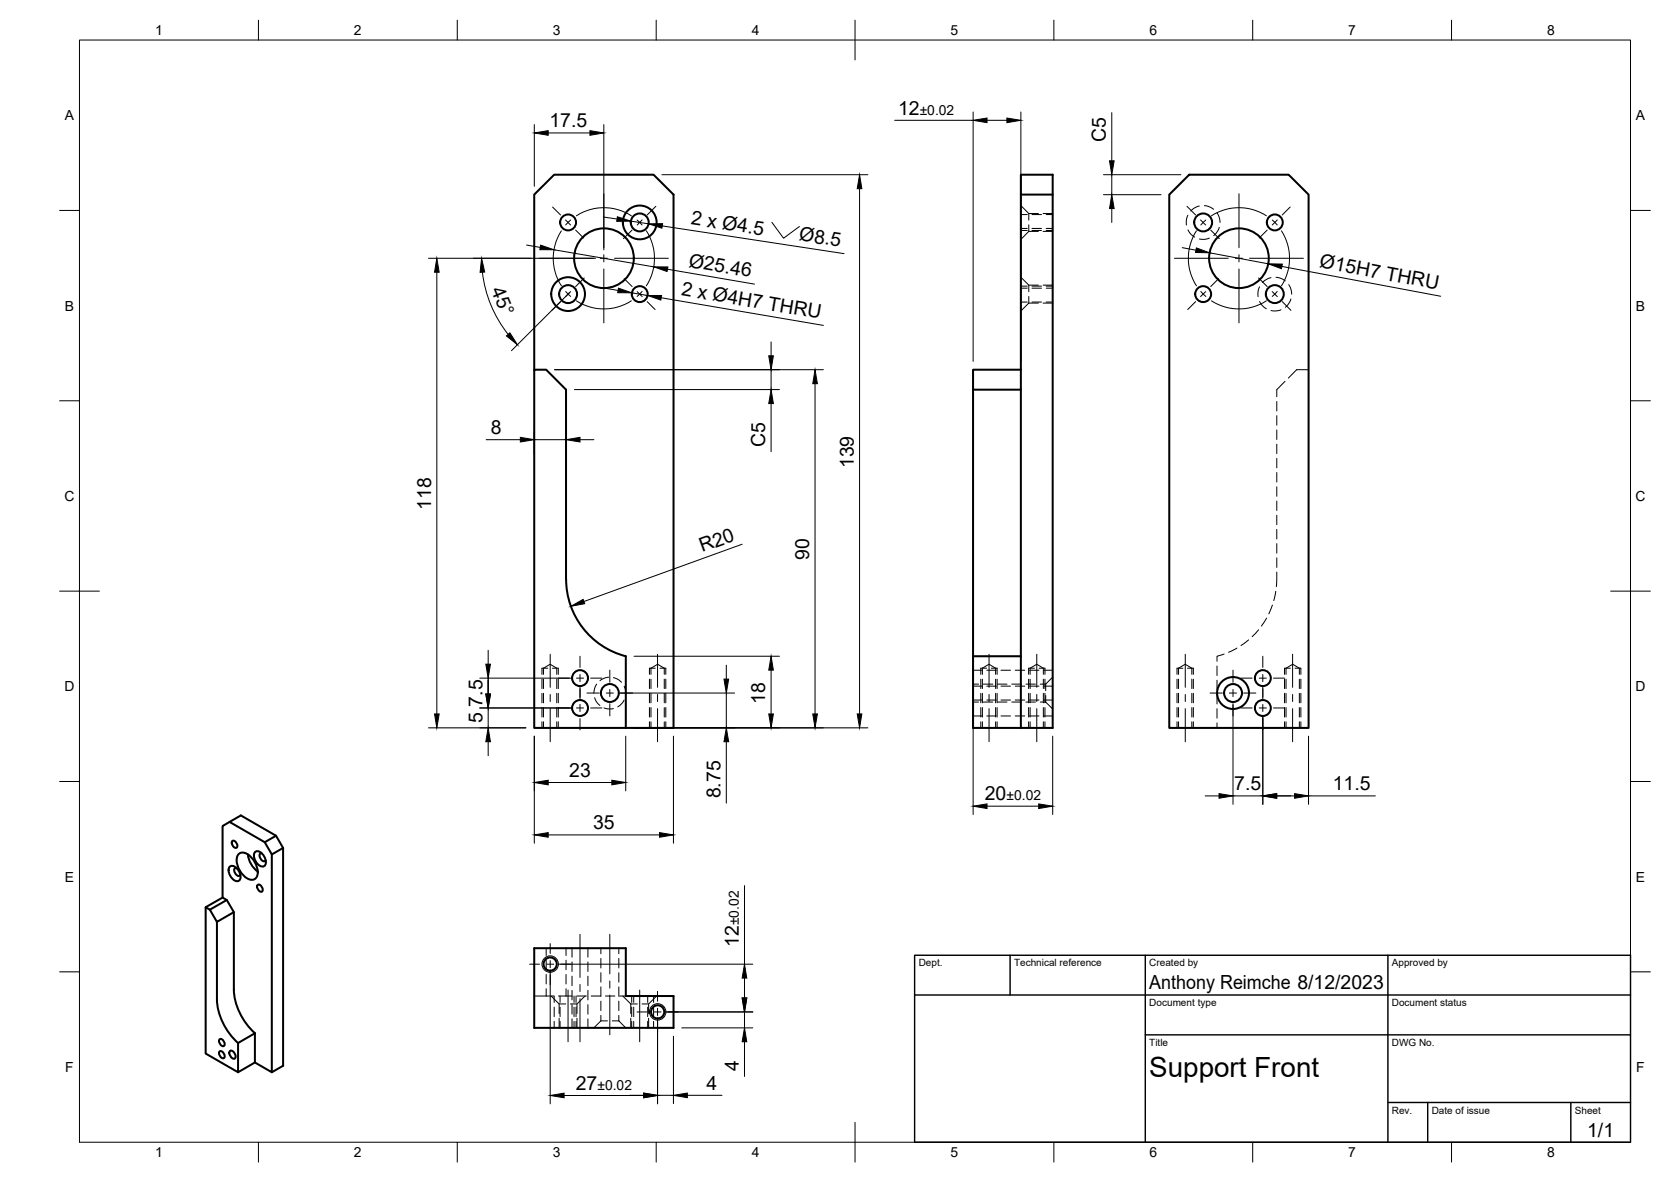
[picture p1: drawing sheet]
<svg xmlns="http://www.w3.org/2000/svg" width="420mm" height="297mm" viewBox="0 0 420 297" stroke-linecap="round" stroke-linejoin="round" font-family="sans-serif">
<!-- layer: Hidden -->
<g fill="none" stroke="#000" stroke-width=".25">
<path d="M256.7 51.7l2 2h2.4M256.7 53.9h1.6M256.7 57.9h1.6M256.7 57.4h1.6M258.7 53.7v1.6M258.7 56.5v1.7M258.7 58.2l-2 2M258.7 58.2h2.4M259.5 53.9h2.4M259.5 57.9h2.4M259.5 57.4h2.4M262.3 53.7h2.4"/>
<path d="M262.3 58.2h2.4M263.1 53.9h1.6M263.1 57.9h1.6M263.1 57.4h1.6M298.7 54.1l-.4 .9v1.5M298.7 57.8l.7 1.1 1 .7M301.6 51.8l-1.2 .4-1 .8M302.8 51.7l1 .2 1.4 .7M304.1 59.8l-1.4 .4-1.1-.1M306 53.5l.6 1.2 .2 1.2M306.6 57.1l-.5 1.1-.9 1M256.7 69.7l2 2h2.4"/>
<path d="M256.7 71.9h1.6M256.7 75.9h1.6M256.7 72.4h1.6M258.7 71.7v1.6M258.7 74.5v1.7M258.7 76.2l-2 2M258.7 76.2h2.4M259.5 71.9h2.4M259.5 75.9h2.4M259.5 72.4h2.4M262.3 71.7h2.4M262.3 76.2h2.4"/>
<path d="M263.1 71.9h1.6M263.1 75.9h1.6M263.1 72.4h1.6M316.7 72.1l-.3 .9-.1 1.6M316.7 75.8l.8 1.1 .9 .7M319.6 69.8l-1.2 .4-1 .8M320.8 69.7l1.6 .4 .8 .5M322.1 77.9l-1.4 .3-1.1-.2M324 71.5l.6 1.2 .2 1.2M324.6 75.1l-.5 1.1-.9 1M323.1 95.8l-2.1 2.1v1.8M329 92.9h-3l-2 2.1"/>
<path d="M321 100.9v2.4M321 104.5v2.4M321 108v2.4M321 111.6v2.4M321 115.2v2.4M321 118.8v2.3M321 122.3v2.4M321 125.9v2.4M321 129.5v2.4M321 133v2.4M321 136.6v2.4M316.5 158.3l-1.7 1.7"/>
<path d="M318.5 155.3l-1.3 2M319.9 152.1l-.9 2.2M320.8 148.6l-.5 2.3M321 143.8l-.1 3.6M321 140.2v2.4M136.3 167.9h1.4M136.7 169.5v-1.6l1.6-1 1.7 1v1.6M136.7 170.7v2.3M136.7 174.2v2.4M136.7 177.8v2.4M138.9 167.9h1.5M140 170.7v2.3"/>
<path d="M140 174.2v2.4M140 177.8v2.4M149.5 175.3l.5 1 .8 1M150 171.9l-.5 1.1-.2 1.2M151.9 177.9l.9 .2h1.4M153.1 170.2l-.9 .1-1.3 .8M154.2 170.3l1.3 .5 .8 .7M156.9 175.9l-.5 .9-1.1 .8M157 172.5l.3 1.1v1.2M163.3 167.9h1.5M163.7 169.5v-1.6l1.7-1 1.6 1v1.6M163.7 170.7v2.3"/>
<path d="M163.7 174.2v2.4M163.7 177.8v2.4M165.9 167.9h1.5M167 170.7v2.3M167 174.2v2.4M167 177.8v2.4M244.7 171.9h1.4M244.7 176.4h1.4M244.7 175.9h2.2M244.7 179.9h2.2M244.7 168.4h2.2M244.7 172.4h2.2"/>
<path d="M246.6 167.9h1.5M247 169.5v-1.6l1.7-1 1.6 1v1.6M247 170.7v2.3M247 174.2v2.4M247 177.8v2.4M247.2 171.9h2.4M247.2 176.4h2.4M248.1 175.9h2.4M248.1 179.9h2.4M248.1 168.4h2.4M248.1 172.4h2.4M249.3 167.9h1.4"/>
<path d="M250.3 170.7v2.3M250.3 174.2v2.4M250.3 177.8v2.4M250.8 171.9h2.4M250.8 176.4h2.4M251.7 175.9h2.4M251.7 179.9h2.4M251.7 168.4h2.4M251.7 172.4h2.4M254.4 171.9h2.4M254.4 176.4h2.4M255.3 175.9h2.4"/>
<path d="M255.3 179.9h2.4M255.3 168.4h2.4M255.3 172.4h2.4M258 171.9h2.3M258 176.4h2.3M258.6 167.9h1.5M258.8 175.9h2.4M258.8 179.9h2.4M258.8 168.4h2.4M258.8 172.4h2.4M259 169.5v-1.6l1.7-1 1.6 1v1.6M259 170.7v2.3"/>
<path d="M259 174.2v2.4M259 177.8v2.4M261.3 167.9h1.4M261.6 171.9h1.3M261.6 176.4h1.3M262.3 170.7v2.3M262.3 174.2v2.4M262.3 177.8v2.4M262.4 175.9h2.3M262.4 179.9h2.3M262.4 168.4h2.3M262.4 172.4h2.3"/>
<path d="M262.9 174.8v1.6M262.9 171.9v1.7M262.9 176.4l1.8 1.8M264.7 170.2l-1.8 1.7M296 167.9h1.4M296.3 169.5v-1.6l1.7-1 1.7 1v1.6M296.3 170.7v2.3M296.3 174.2v2.4M296.3 177.8v2.4M298.6 167.9h1.5M299.7 170.7v2.3M299.7 174.2v2.4"/>
<path d="M299.7 177.8v2.4M306 167.4v2.4M306 170.9v2.4M306 174.5v2.4M306 178.1v2.4M307.8 164.4l-1.8 .5v1.3M311 162.9l-2.1 1M313.9 160.8l-1.9 1.4M323 167.9h1.4M323.4 169.5v-1.6l1.6-1 1.7 1v1.6M323.4 170.7v2.3M323.4 174.2v2.4"/>
<path d="M323.4 177.8v2.4M325.6 167.9h1.5M326.7 170.7v2.3M326.7 174.2v2.4M326.7 177.8v2.4M136.7 181.4v1.5M140 181.4v1.5M163.7 181.4v1.5M167 181.4v1.5M247 181.4v1.5M250.3 181.4v1.5M259 181.4v1.5"/>
<path d="M262.3 181.4v1.5M296.3 181.4v1.5M299.7 181.4v1.5M306 181.7v1.2M323.4 181.4v1.5M326.7 181.4v1.5M137.3 238.3v1.8M142.3 238.3v1.8M143.8 238.3v2.2M147.8 238.3v2.2M151.1 238.3v1.4M155.6 238.3v1.4"/>
<path d="M134.3 250.3h4.9M137.3 241.3v2.4M137.3 244.9v2.4M137.3 248.5v1.8M138.6 250.3l2 2M139.3 250.3v1.6M139.3 253.1v2.4M139.3 256.7v1.6M140.4 250.3h1.9M140.6 252.3h1.6M140.6 252.3v2.4M140.6 255.9v2.4"/>
<path d="M140.8 250.3v1.6M140.8 253.1v2.4M140.8 256.7v1.6M142.3 250.3h1.6M142.3 241.3v2.4M142.3 244.9v2.4M142.3 248.5v1.8M143.4 252.3h1.7M143.8 241.7v2.4M143.8 245.3v2.4M143.8 248.9v2.4M143.8 252.5v2.4"/>
<path d="M143.8 256v2.3M144.3 250.3v1.6M144.3 253.1v2.4M144.3 256.7v1.6M144.8 250.3v1.6M144.8 253.1v2.4M144.8 256.7v1.6M145.1 250.3h2.3M145.1 255.9v2.4M147.1 250.3l-2 2v2.4M147.8 241.7v2.4M147.8 245.3v2.4"/>
<path d="M147.8 248.9v2.4M147.8 252.5v2.4M147.8 256v2.3M148.7 250.3h2.3M151.1 256.5h1.6M151.1 256.5l-1.8 1.8M151.1 240.9v2.4M151.1 244.4v2.4M151.1 248v2.4M151.1 251.6v2.4M151.1 255.2v1.3M152.2 250.3h2.4"/>
<path d="M153.9 256.5h1.7M155.6 256.5l1.8 1.8M155.6 240.9v2.4M155.6 244.4v2.4M155.6 248v2.4M155.6 251.6v2.4M155.6 255.2v1.3M155.8 250.3h1.6M156.6 250.3l2 2M158.6 252.3h1.7M158.6 252.3v2.4M158.6 255.9v2.4"/>
<path d="M158.8 250.3v1.6M158.8 253.1v2.4M158.8 256.7v1.6M159.3 250.3v1.6M159.3 253.1v2.4M159.3 256.7v1.6M161.4 252.3h1.7M162.9 250.3v1.6M162.9 253.1v2.4M162.9 256.7v1.6M163.1 255.9v2.4M164.3 250.3v1.6"/>
<path d="M164.3 253.1v2.4M164.3 256.7v1.6M165.1 250.3l-2 2v2.4"/>
</g>
<!-- layer: Visible -->
<g fill="none" stroke="#000" stroke-width=".51">
<path d="M256.7 48.9v134M264.7 48.9h-8v-5h8v139h-20v-85M294 48.9l5-5h25l5 5v134h-35zM134.3 92.9v-44l5-5h25l5.1 5v134h-12M134.3 92.9h3l5 5v47.6a20.1 20.1 0 0 0 15.1 19.4v18h-23.1zM256.7 92.9h-12v5h12M244.7 164.9h12M57.7 206.6l2.9-1.7 8.8 5.1 1.8 3.1v54.7l-2.9 1.7M57.8 217.8a1.73 1.73 0 0 1 2.3 1.1 1.73 1.73 0 0 1-.2 2.5 2.63 2.63 0 0 1-2.1-3.6zM58.5 211.3a1.16 1.16 0 0 1 1 1.7 1.16 1.16 0 0 1-1-1.7zM59.4 218.1h-.2a1.27 1.27 0 0 0 1.1 2l.1-.2M60.1 214.6a2.38 2.38 0 0 1 3.1 .8 4.9 4.9 0 0 1 1.3 5 1.82 1.82 0 0 1-2.9 0 5.2 5.2 0 0 1-1.8-5.5z"/>
<path d="M62.3 214.7l.3 1.4 .7 1.4 1.5 1.5M64.1 214.1a1.73 1.73 0 0 1 2.3 1.1 1.73 1.73 0 0 1-.2 2.5 2.63 2.63 0 0 1-2.1-3.6zM65.7 214.4h-.2a1.27 1.27 0 0 0 1.2 2l.1-.2M66.6 211.7l-8.9-5.1-1.7 1v18l1 .6 1.8 3v19.5a15.7 15.7 0 0 0 5.3 10.9M68.3 214.7v54.8l-4.2-2.5v-7.3l-4.2 2.4v7.4l-8.2-4.7v-36.8l1.1 .6M69.4 210l-2.8 1.7 1.7 3 2.9-1.6M54.5 231.7v19.4a15.7 15.7 0 0 0 5.3 11M56 225.6l-4.3 2.4M57 226.2l-4.2 2.4 1.7 3.1 4.3-2.5M64.8 222.3a1.16 1.16 0 0 1 1.1 1.8 1.16 1.16 0 0 1-1.1-1.8zM134.3 238.3h23.1v12h12v8h-35.1zM55.3 261.1a1.16 1.16 0 0 1 1 1.8 1.16 1.16 0 0 1-1-1.8z"/>
<path d="M55.3 264.2a1.16 1.16 0 0 1 1 1.7 1.16 1.16 0 0 1-1-1.7zM57.9 264.1a1.32 1.32 0 0 1 1.1 1.9 1.32 1.32 0 0 1-1.1-1.9zM64.1 267l-4.2 2.5"/>
<circle cx="142.8" cy="55.9" r="2"/>
<circle cx="160.9" cy="55.9" r="2.25"/>
<circle cx="160.9" cy="55.9" r="4.2"/>
<circle cx="302.5" cy="55.9" r="2.25"/>
<circle cx="320.5" cy="55.9" r="2"/>
<circle cx="142.8" cy="73.9" r="2.25"/>
<circle cx="142.8" cy="73.9" r="4.2"/>
<circle cx="151.9" cy="64.9" r="7.5"/>
<circle cx="160.9" cy="73.9" r="2"/>
<circle cx="302.5" cy="73.9" r="2"/>
<circle cx="311.5" cy="64.9" r="7.5"/>
<circle cx="320.5" cy="73.9" r="2.25"/>
<circle cx="145.8" cy="177.9" r="2"/>
<circle cx="145.8" cy="170.4" r="2"/>
<circle cx="153.3" cy="174.2" r="2.25"/>
<circle cx="310" cy="174.2" r="4"/>
<circle cx="310" cy="174.2" r="2.25"/>
<circle cx="317.5" cy="170.4" r="2"/>
<circle cx="317.5" cy="177.9" r="2"/>
<circle cx="138.3" cy="242.3" r="1.66"/>
<circle cx="165.4" cy="254.3" r="1.66"/>
</g>
<!-- layer: Hidden Narrow -->
<g fill="none" stroke="#000" stroke-width=".25">
<path d="M136.3 167.9v1.6M136.3 170.7v2.3M136.3 174.2v2.4M136.3 177.8v2.4M140.4 167.9v1.6M140.4 170.7v2.3M140.4 174.2v2.4M140.4 177.8v2.4M163.3 167.9v1.6M163.3 170.7v2.3M163.3 174.2v2.4M163.3 177.8v2.4"/>
<path d="M167.4 167.9v1.6M167.4 170.7v2.3M167.4 174.2v2.4M167.4 177.8v2.4M246.6 167.9v1.6M246.6 170.7v2.3M246.6 174.2v2.4M246.6 177.8v2.4M250.7 167.9v1.6M250.7 170.7v2.3M250.7 174.2v2.4M250.7 177.8v2.4"/>
<path d="M258.6 167.9v1.6M258.6 170.7v2.3M258.6 174.2v2.4M258.6 177.8v2.4M262.7 167.9v1.6M262.7 170.7v2.3M262.7 174.2v2.4M262.7 177.8v2.4M296 167.9v1.6M296 170.7v2.3M296 174.2v2.4M296 177.8v2.4"/>
<path d="M300.1 167.9v1.6M300.1 170.7v2.3M300.1 174.2v2.4M300.1 177.8v2.4M323 167.9v1.6M323 170.7v2.3M323 174.2v2.4M323 177.8v2.4M327.1 167.9v1.6M327.1 170.7v2.3M327.1 174.2v2.4M327.1 177.8v2.4"/>
<path d="M136.3 181.4v1.5M140.4 181.4v1.5M163.3 181.4v1.5M167.4 181.4v1.5M246.6 181.4v1.5M250.7 181.4v1.5M258.6 181.4v1.5M262.7 181.4v1.5M296 181.4v1.5M300.1 181.4v1.5M323 181.4v1.5M327.1 181.4v1.5"/>
</g>
<!-- layer: Visible Narrow -->
<g fill="none" stroke="#000" stroke-width=".25">
<circle cx="138.3" cy="242.3" r="2.06"/>
<circle cx="165.4" cy="254.3" r="2.06"/>
</g>
<!-- layer: BORDER -->
<g fill="none" stroke="#000" stroke-width=".25">
<path d="M20 10.1h390v276.9h-390zM65 5.1v5M115 5.1v5M165 5.1v5M215 5.1v10M265 5.1v5M315 5.1v5M365 5.1v5M15 52.9h5M410 52.9h5M15 100.7h5M410 100.7h5"/>
<path d="M15 148.6h10M405 148.6h10M15 196.4h5M410 196.4h5M15 244.2h5M410 244.2h5M65 287v5M115 287v5M165 287v5M215 282.1v9.9M265 287v5M315 287v5"/>
<path d="M365 287v5"/>
</g>
<!-- layer: TITLEBLOCK -->
<path d="M230 240.1h180v46.9h-180zM230 250h180M254 240.1v9.9M288 240.1v46.9M349 240.1v46.9M288 260.1h122M349 277.1h61M359 277.1v9.9M395 277.1v9.9" fill="none" stroke="#000" stroke-width=".36"/>
<!-- layer: Smart Centers -->
<g fill="none" stroke="#000" stroke-width=".25">
<path d="M138.9 52l2 2M141.2 58a12.6 12.6 0 0 0 0 13.8M142.2 55.3l1.3 1.2M143.5 55.3l-1.3 1.2M144.7 57.8l2 2M144.9 54.2a12.7 12.7 0 0 1 13.8 0M151.8 48.7v13.5M158.9 57.8l-2.1 2.2M160.2 55.3l1.3 1.2M161.5 55.3l-1.3 1.2M162.5 58a12.7 12.7 0 0 1 0 13.8M164.9 51.8l-2.2 2.2"/>
<path d="M298.4 51.8l2.2 2.2M300.8 58a12.7 12.7 0 0 0 0 13.8M301.9 55.3l1.2 1.2M303.2 55.3l-1.3 1.2M304.4 57.8l2.2 2.2M304.6 54.2a12.7 12.7 0 0 1 13.8 0M311.5 48.7v13.5M318.6 57.8l-2 2M319.9 55.3l1.3 1.2M321.2 55.3l-1.3 1.2M322.2 58a12.7 12.7 0 0 1 0 13.8M324.4 52l-2 2"/>
<path d="M135.6 64.9h13.6M140.9 75.8l-2.1 2.2M142.2 73.2l1.3 1.3M143.5 73.3l-1.3 1.2M144.9 75.6a12.7 12.7 0 0 0 13.8 0M146.9 69.9l-2.2 2.1M150.9 64.9h1.8M151.8 64v1.8M151.8 67.6v13.5M154.5 64.9h13.6M157 70l1.9 2M160.2 73.3l1.3 1.2"/>
<path d="M161.5 73.2l-1.3 1.3M162.7 75.8l2 2M295.3 64.9h13.5M300.6 75.8l-2 2M301.9 73.2l1.3 1.3M303.1 73.3l-1.2 1.2M304.6 75.6a12.7 12.7 0 0 0 13.8 0M306.4 70l-2 2M310.6 64.9h1.8M311.5 64v1.8M311.5 67.6v13.5M314.2 64.9h13.5"/>
<path d="M316.5 69.9l2.1 2.1M319.9 73.3l1.3 1.2M321.2 73.2l-1.3 1.3M322.4 75.8l2.2 2.2M138.3 164.4v8.3M138.3 174.5v1.8M138.3 178.1v8.3M140.3 177.9h2.9M140.3 170.4h2.9M144.9 177.9h1.8M144.9 170.4h1.8M145.8 164.9v2.8"/>
<path d="M145.8 169.5v1.8M145.8 172.4v3.5M145.8 177v1.8M147.6 174.2h3.1M148.5 177.9h2.8M148.5 170.4h2.8M152.4 174.2h1.8M153.3 168.4v3.1M153.3 173.3v1.8M153.3 176.8v3.1M156 174.2h3.1M165.3 164.4v8.3"/>
<path d="M165.3 174.5v1.8M165.3 178.1v8.3M248.7 164.4v8.3M248.7 174.5v1.8M248.7 178.1v8.3M260.7 164.4v8.3M260.7 174.5v1.8M260.7 178.1v8.3M298 164.4v8.3M298 174.5v1.8M298 178.1v8.3M304.3 174.2h3"/>
<path d="M309.1 174.2h1.8M310 168.4v3.1M310 173.3v1.8M310 176.8v3.1M312 177.9h2.8M312 170.4h2.8M312.7 174.2h3.1M316.6 177.9h1.8M316.6 170.4h1.8M317.5 164.9v2.8M317.5 169.5v1.8M317.5 172.4v3.5"/>
<path d="M317.5 177v1.8M320.2 177.9h2.8M320.2 170.4h2.8M325 164.4v8.3M325 174.5v1.8M325 178.1v8.3M145.8 180.6v2.8M317.5 180.6v2.8M138.3 237.1v2.5M145.8 234.8v10.8M153.3 234.8v9.9M133.2 242.3h2.5"/>
<path d="M137.4 242.3h1.8M138.3 241.4v1.8M138.3 245v2.5M141 242.3h2.5M142.8 248.8v13M145.8 247.4v1.8M145.8 251v10.8M153.3 246.5v1.8M153.3 250.1v9.9M160.2 254.3h2.5M160.8 248.8v13M164.4 254.3h1.8"/>
<path d="M165.3 249.1v2.5M165.3 253.4v1.8M165.3 257v2.5M168 254.3h2.5"/>
</g>
<!-- layer: FD_Dimensions -->
<g fill="none" stroke="#000" stroke-width=".25">
<path d="M134.3 31.3v15.5M137.8 33.4h10.5M151.8 31.3v31.5M225 30.2h19.7M244.7 28.1v62.7M248.2 30.2h5M256.7 28.1v62.7M279.5 28.3v12.1M151.7 54.5l3.5 .5M158.6 55.6l4.5 .6M166.4 43.9h51.8M166.5 56.8l45.7 6.9"/>
<path d="M194.1 55.9l2.9 4 4-3M216.1 47.4v132M277.5 48.9h14.4M277.5 43.9h19.4M279.5 43.9v5M279.5 52.4v3.5M107.7 64.9h42M109.8 68.4v111M121.3 68.4a30.7 30.7 0 0 0 6.5 15.6M132.4 61.6l3.4 .6M139.3 62.8l25.1 4.3M143.3 73.5l-14.7 14.6"/>
<path d="M152 72.4l3.4 .6M158.9 73.6l3.9 .7M166.3 74.8l40.7 7M167.8 67.7l21.9 3.7M297.3 62.2l3.4 .7M304.1 63.5l14.8 2.8M322.3 67l39.9 7.5M139.4 92.9h67.6M144.4 97.9h51.6M193.9 85.9v3.5M193.9 92.9v5M204.9 96.4v83"/>
<path d="M122.2 110.5h8.6M134.3 108.4v5.8M134.3 110.5h8M142.3 108.4v5.8M145.8 110.5h3.5M193.9 101.4v12.1M186.6 136.8l-39.8 14.4M120.6 177.9h23.1M120.6 170.4h23.1M122.7 163.4v3.5M122.7 170.4v12.5M155.4 174.2h29.3"/>
<path d="M159.4 164.9h36.6M182.6 167.2v3.5M182.6 174.2v8.7M193.9 168.4v11M244.7 167v37.7M310 177.2v24.9M107.7 182.9h24.5M122.7 186.4v3.5M134.3 185v26.9M137.8 196.6h16M157.3 185v13.8M159.4 182.9h58.8"/>
<path d="M169.3 185v26.9M182.6 186.4v15.4M264.7 185v19.7M317.5 180v22.1M329 185v17.1M137.8 209.8h28M248.2 202.6h13M303 200h3.5M310 200h7.5M321 200h4.5M329 200h16.8M187.2 222.6v19.7"/>
<path d="M138.3 244.4v33M140.4 242.3h48.9M165.3 256.4v21M167.4 254.3h21.9M171.4 258.3h17.9M187.2 245.8v5M187.2 254.3v4M141.8 275.3h20M158.3 275.3h3.5M165.3 275.3h4M169.3 260.4v17M172.8 275.3h8.7"/>
<path d="M187.2 261.8v8.7"/>
</g>
<g fill="#000" stroke="#000" stroke-width=".25">
<path d="M134.3 33.4l3.5-.6v1.2zM148.3 32.8l3.5 .6-3.5 .6zM244.7 30.2l3.5-.5v1.1zM253.2 29.7l3.5 .5-3.5 .6zM155.2 54.5l3.4 1.1h-3.5zM163.1 56.2h3.5l-.2 1.1zM216.1 43.9l.6 3.5h-1.2zM279.5 48.9l.6 3.5h-1.1zM279 40.4h1.1l-.6 3.5zM109.8 64.9l.6 3.5h-1.1zM121.1 64.9l.8 3.5h-1.2zM135.9 61.6l3.4 1.2-3.6-.1z"/>
<path d="M155.5 72.4l3.4 1.2h-3.6zM162.8 74.3h3.5l-.1 1.1zM164.4 67.1h3.5l-.2 1.1zM300.8 62.3l3.3 1.2-3.5-.1zM318.9 66.3l3.5 .1-.2 1.1zM127.3 84.4l.9-.8 1.9 3zM193.3 89.4h1.2l-.6 3.5zM204.9 92.9l.6 3.5h-1.1zM130.8 109.9l3.5 .6-3.5 .6zM142.3 110.5l3.5-.6v1.2zM193.9 97.9l.6 3.5h-1.2zM143.5 152.4l3.1-1.8 .4 1.1z"/>
<path d="M109.3 179.4h1.1l-.6 3.5zM122.2 174.4h1.1l-.6 3.5zM122.2 166.9h1.1l-.6 3.5zM182 170.7h1.2l-.6 3.5zM193.3 179.4h1.2l-.6 3.5zM193.9 164.9l.6 3.5h-1.2zM204.4 179.4h1.1l-.6 3.5zM215.5 179.4h1.2l-.6 3.5zM122.7 182.9l.6 3.5h-1.1zM134.3 196.6l3.5-.5v1.1zM153.8 196.1l3.5 .5-3.5 .6zM182.6 182.9l.6 3.5h-1.2z"/>
<path d="M306.5 199.4l3.5 .6-3.5 .6zM317.5 200l3.5-.6v1.2zM325.5 199.4l3.5 .6-3.5 .6zM134.3 209.8l3.5-.6v1.2zM165.8 209.2l3.5 .6-3.5 .6zM244.7 202.6l3.5-.6v1.2zM261.2 202l3.5 .6-3.5 .6zM186.6 250.8h1.2l-.6 3.5zM187.2 242.3l.6 3.5h-1.2zM138.3 275.3l3.5-.6v1.2zM161.8 274.7l3.5 .6-3.5 .6zM169.3 275.3l3.5-.6v1.2z"/>
<path d="M187.2 258.3l.6 3.5h-1.2z"/>
</g>
<text font-size="7" x="289" y="270.6">Support Front</text>
<g font-size="4.9">
<text x="225.8" y="28.8">12</text>
<text x="138.2" y="31.9">17.5</text>
<text x="278.1" y="35.8" transform="rotate(-90 278.1 35.8)">C5</text>
<text x="173.6" y="56.3" transform="rotate(9 173.6 56.3)">2 x Ø4.5</text>
<text x="200.8" y="60.4" transform="rotate(9 200.8 60.4)">Ø8.5</text>
<text x="173" y="67" transform="rotate(10 173 67)">Ø25.46</text>
<text x="331.6" y="67.1" transform="rotate(11 331.6 67.1)">Ø15H7 THRU</text>
<text x="123.4" y="72.8" transform="rotate(67 123.4 72.8)">45°</text>
<text x="171.2" y="74.1" transform="rotate(10 171.2 74.1)">2 x Ø4H7 THRU</text>
<text x="123.4" y="109">8</text>
<text x="192.4" y="112.4" transform="rotate(-90 192.4 112.4)">C5</text>
<text x="214.7" y="117.7" transform="rotate(-90 214.7 117.7)">139</text>
<text x="108.4" y="128.2" transform="rotate(-90 108.4 128.2)">118</text>
<text x="176.6" y="138.8" transform="rotate(-20 176.6 138.8)">R20</text>
<text x="203.5" y="140.6" transform="rotate(-90 203.5 140.6)">90</text>
<text x="121.3" y="177.6" transform="rotate(-90 121.3 177.6)">7.5</text>
<text x="192.4" y="176.8" transform="rotate(-90 192.4 176.8)">18</text>
<text x="121.3" y="181.8" transform="rotate(-90 121.3 181.8)">5</text>
<text x="143.2" y="195.2">23</text>
<text x="181.2" y="200.6" transform="rotate(-90 181.2 200.6)">8.75</text>
<text x="247.6" y="201.1">20</text>
<text x="310.3" y="198.6">7.5</text>
<text x="335.1" y="198.6">11.5</text>
<text x="149.1" y="208.4">35</text>
<text x="185.8" y="237.9" transform="rotate(-90 185.8 237.9)">12</text>
<text x="289" y="248.5">Anthony Reimche 8/12/2023</text>
<text x="185.8" y="269.2" transform="rotate(-90 185.8 269.2)">4</text>
<text x="144.8" y="273.9">27</text>
<text x="177.7" y="273.9">4</text>
<text x="399.1" y="285.7">1/1</text>
</g>
<g font-size="3.5">
<text x="39" y="8.8">1</text>
<text x="89" y="8.8">2</text>
<text x="139" y="8.8">3</text>
<text x="189" y="8.8">4</text>
<text x="239" y="8.8">5</text>
<text x="289" y="8.8">6</text>
<text x="339" y="8.8">7</text>
<text x="389" y="8.8">8</text>
<text x="231.2" y="28.8">±0.02</text>
<text x="16.3" y="30.2">A</text>
<text x="411.3" y="30.2">A</text>
<text x="16.3" y="78">B</text>
<text x="411.3" y="78">B</text>
<text x="16.2" y="125.9">C</text>
<text x="411.2" y="125.9">C</text>
<text x="16.2" y="173.7">D</text>
<text x="411.2" y="173.7">D</text>
<text x="253.1" y="201.1">±0.02</text>
<text x="16.3" y="221.6">E</text>
<text x="411.3" y="221.6">E</text>
<text x="185.8" y="232.5" transform="rotate(-90 185.8 232.5)">±0.02</text>
<text x="16.4" y="269.4">F</text>
<text x="411.4" y="269.4">F</text>
<text x="150.2" y="273.9">±0.02</text>
<text x="39" y="290.8">1</text>
<text x="89" y="290.8">2</text>
<text x="139" y="290.8">3</text>
<text x="189" y="290.8">4</text>
<text x="239" y="290.8">5</text>
<text x="289" y="290.8">6</text>
<text x="339" y="290.8">7</text>
<text x="389" y="290.8">8</text>
</g>
<g font-size="2.5">
<text x="231" y="242.9">Dept.</text>
<text x="255" y="242.9">Technical reference</text>
<text x="289" y="242.9">Created by</text>
<text x="350" y="242.9">Approved by</text>
<text x="289" y="252.8">Document type</text>
<text x="350" y="252.8">Document status</text>
<text x="289" y="262.9">Title</text>
<text x="350" y="262.9">DWG No.</text>
<text x="350" y="279.9">Rev.</text>
<text x="360" y="279.9">Date of issue</text>
<text x="396" y="279.9">Sheet</text>
</g>
</svg>
